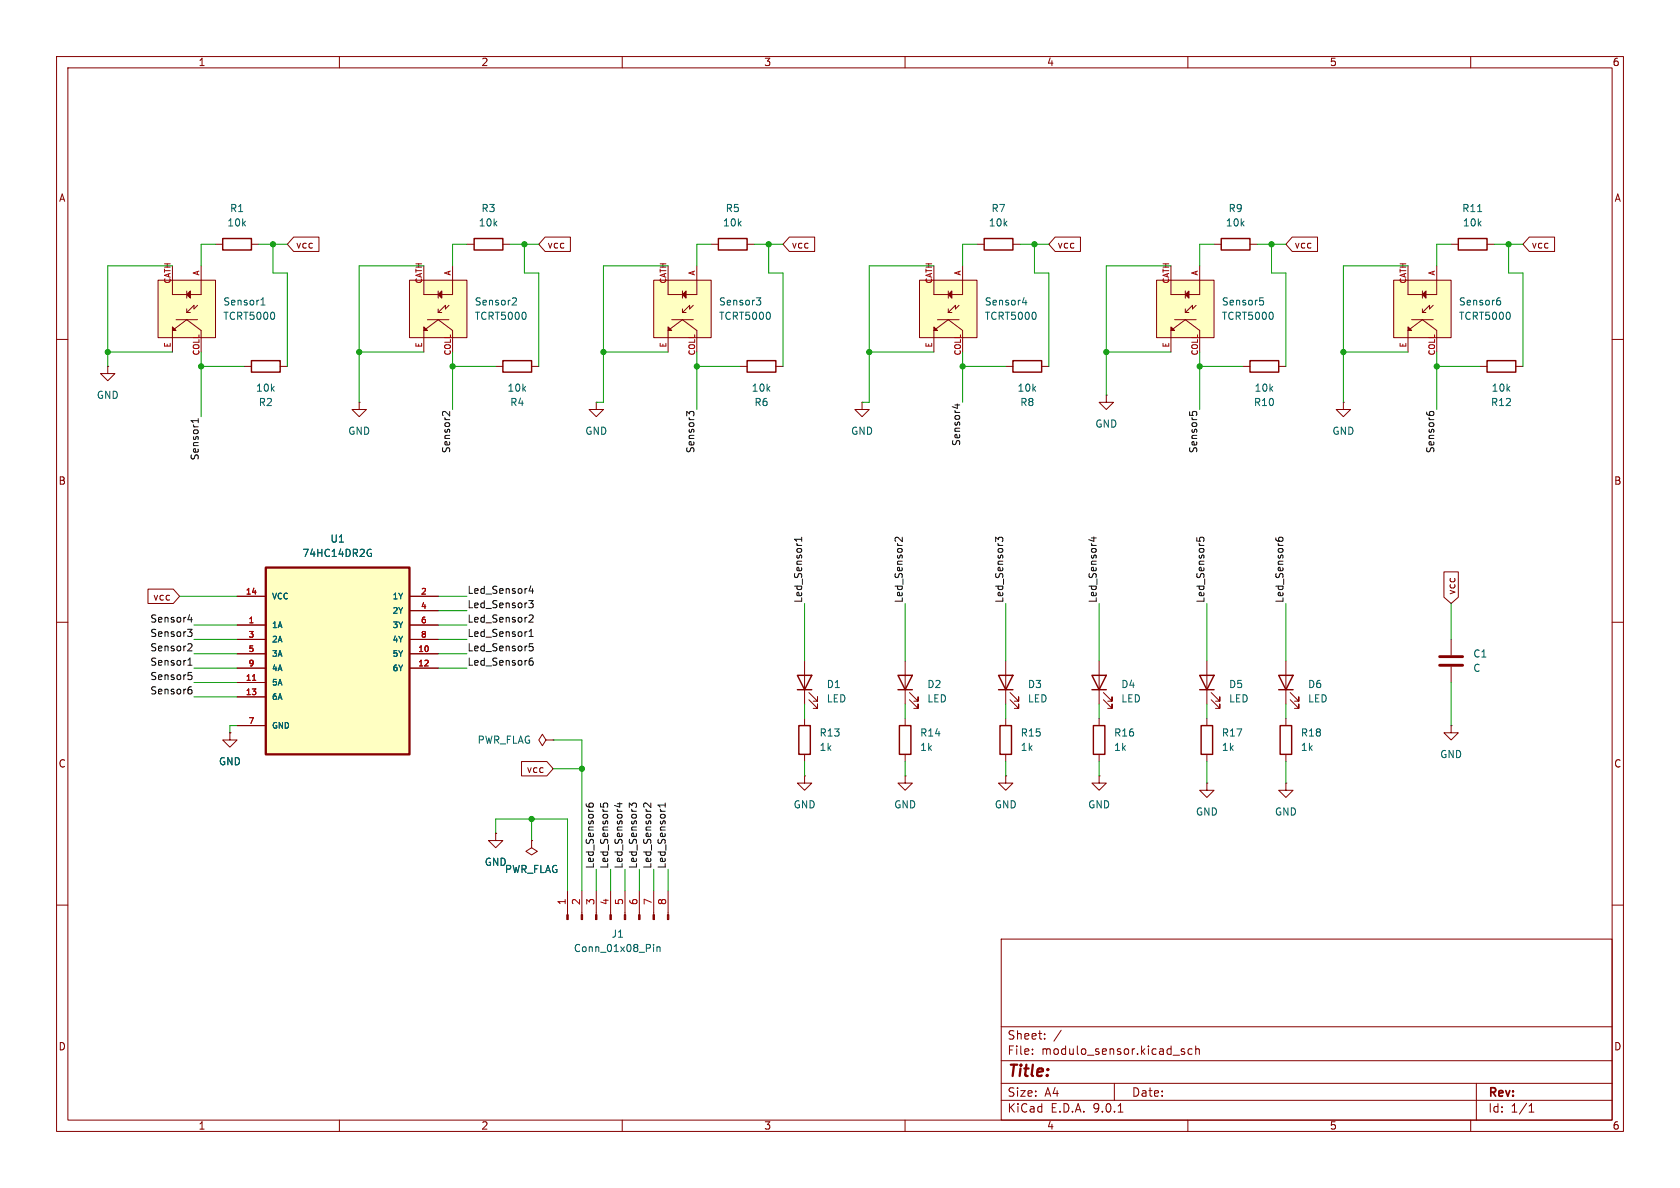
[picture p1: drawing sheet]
<svg xmlns="http://www.w3.org/2000/svg" width="297mm" height="210mm" viewBox="0 0 297 210" stroke-linecap="round" stroke-linejoin="round" font-family="sans-serif">
<g fill="none" stroke="#840000" stroke-width=".18">
<path d="M10 10h277v190h-277zM12 12h273v186h-273zM60 10v2M110 10v2M160 10v2M210 10v2M260 10v2M10 60h2M285 60h2M10 110h2M285 110h2M10 160h2"/>
<path d="M177 166h108v32h-108zM285 160h2M60 198v2M110 198v2M160 198v2M177 194.5h108M177 191.5h108M177 187.5h108M177 181.5h108M182.5 186.3v.1M182.5 185.5v.1M184.7 183.6v.1"/>
<path d="M184.7 182.8v.1M187.6 182.1l-1.3 2M197 191.5v3M197.7 196.6h.8M208.8 185.7l.7 .4-.3 .3-.4-.1M209.4 185.5l-.4-.1-.2 .2M210 198v2M210.7 185.5l-.4-.1-.3 .3v.4l.2 .2h.5M211.4 185.5l.2-.1 .4 .1v.9M211.4 184.9v1.5M260 198v2M261 191.5v6.5"/>
<path d="M270.3 196.6h.9M270.3 195.5l.4-.4v1.5"/>
</g>
<path d="M47 100.3h25.4v33.1h-25.4z" fill="#ffffc2"/>
<path d="M47 100.3h25.4v33.1h-25.4z" fill="none" stroke="#840000" stroke-width=".41"/>
<g fill="none" stroke="#840000" stroke-width=".18">
<path d="M105.4 71.1v1.3h1.3l-1.3 1.3-1.3-1.3h1.3M105.4 71.1h.1M41.9 105.4h5.1M41.9 110.5h5.1M41.9 113h5.1M41.9 115.6h5.1M41.9 118.1h5.1M72.4 105.4h5.1M72.4 110.5h5.1M72.4 113h5.1M72.4 115.6h5.1M72.4 118.1h5.1"/>
<path d="M72.4 108h5.1M41.9 120.7h5.1M41.9 123.2h5.1M41.9 128.3h5.1"/>
</g>
<path d="M44.6 120.3h.6" fill="none" stroke="#a90000" stroke-width=".18"/>
<path d="M65.1 97.2h.5M65.4 97.8h.3v.4l-.3 .2-.3-.1" fill="none" stroke="#006464" stroke-width=".18"/>
<path d="M246.4 49.5h10.1v10.2h-10.1z" fill="#ffffc2"/>
<g fill="none" stroke="#840000" stroke-width=".18">
<path d="M125.7 43.2h1.3M132.1 43.2h1.2M246.4 49.5h10.1v10.2h-10.1zM248.9 47v5.1h5.1v-5.1M249.6 56.5h3.8M251.5 51.4v1.3M251.5 54.6v.6M251.5 55.2h.6M253.4 54l-.7 .6v-.6l-1.2 1.2M43.2 64.8h1.2M49.5 64.8h1.3M248.9 62.2v-3.8l2.6-1.9 2.5 1.9v3.8"/>
<path d="M227.3 116.8v7.7M256.5 113v2.8M256.5 117.9v2.8M227.3 127v1.3M227.3 133.4v1.2M228.1 123.7l1.5 1.5v-.7v.7h-.7M228.1 122.4l1.5 1.6v-.8v.8h-.7M256.5 128.3v1.2h1.3l-1.3 1.3-1.2-1.3h1.2M256.5 128.3h.1"/>
</g>
<g fill="#840000" stroke="#840000" stroke-width=".18">
<path d="M252.1 51.4v1.3l-.6-.6z"/>
<path d="M248.9 57.8l.7 .6h-.7z"/>
</g>
<path d="M264.8 53.1h.3l.2 .3-.1 .4-.4 .1M264.9 52.6h.3" fill="none" stroke="#006464" stroke-width=".18"/>
<path d="M127 42.2h5.1v2h-5.1zM44.4 63.8h5.1v2h-5.1zM226.1 119.4h2.5l-1.3 2.5zM226.1 121.9h2.5M226.3 128.3h2v5.1h-2z" fill="none" stroke="#840000" stroke-width=".25"/>
<path d="M254.5 116.1h4.1M254.5 117.6h4.1" fill="none" stroke="#840000" stroke-width=".51"/>
<path d="M27.9 49.5h10.2v10.2h-10.2z" fill="#ffffc2"/>
<g fill="none" stroke="#840000" stroke-width=".18">
<path d="M27.9 49.5h10.2v10.2h-10.2zM30.5 47v5.1h5.1v-5.1M31.1 56.5h3.8M33 51.4v1.3M33 54.6v.6M33 55.2h.7M34.9 54l-.6 .6v-.6l-1.3 1.2M38.1 43.2h1.3M44.4 43.2h1.3M19 64.8v1.2h1.3l-1.3 1.3-1.2-1.3h1.2M19 64.8h.1M30.5 62.2v-3.8l2.5-1.9 2.6 1.9v3.8"/>
<path d="M63.5 71.1v1.3h1.3l-1.3 1.3-1.3-1.3h1.3M63.5 71.1h.1M130.8 64.8h1.3M137.2 64.8h1.2M195.6 69.9v1.2h1.2l-1.2 1.3-1.3-1.3h1.3M195.6 69.9h.1M261.6 64.8h1.3M268 64.8h1.2M213.4 116.8v7.7M214.1 123.7l1.5 1.5v-.7v.7h-.7M214.1 122.4l1.5 1.6v-.8v.8h-.7"/>
</g>
<g fill="#840000" stroke="#840000" stroke-width=".18">
<path d="M33.7 51.4v1.3l-.7-.6z"/>
<path d="M30.5 57.8l.6 .6h-.6z"/>
</g>
<path d="M46.1 53.9h.8M46.1 53l.4-.4v1.3" fill="none" stroke="#006464" stroke-width=".18"/>
<path d="M39.4 42.2h5v2h-5zM132.1 63.8h5.1v2h-5.1zM262.9 63.8h5.1v2h-5.1zM212.1 119.4h2.5l-1.2 2.5zM212.1 121.9h2.5" fill="none" stroke="#840000" stroke-width=".25"/>
<path d="M72.4 49.5h10.1v10.2h-10.1z" fill="#ffffc2"/>
<g fill="none" stroke="#840000" stroke-width=".18">
<path d="M72.4 49.5h10.1v10.2h-10.1zM74.9 47v5.1h5.1v-5.1M75.6 56.5h3.8M77.5 51.4v1.3M77.5 54.6v.6M77.5 55.2h.6M79.4 54l-.7 .6v-.6l-1.2 1.2M82.5 43.2h1.3M88.9 43.2h1.3M172.7 43.2h1.3M179.1 43.2h1.2M214.6 43.2h1.3"/>
<path d="M221 43.2h1.2M256.5 43.2h1.3M262.9 43.2h1.3M74.9 62.2v-3.8l2.6-1.9 2.5 1.9v3.8M87.6 64.8h1.3M94 64.8h1.2M152.4 71.1v1.3h1.3l-1.3 1.3-1.3-1.3h1.3M152.4 71.1h.1M177.8 64.8h1.3M184.1 64.8h1.3M219.7 64.8h1.3M226.1 64.8h1.2"/>
<path d="M237.5 71.1v1.3h1.3l-1.3 1.3-1.3-1.3h1.3M237.5 71.1h.1M142.2 116.8v7.7M160 116.8v7.7M177.8 116.8v7.7M194.3 116.8v7.7M40.6 129.5v1.3h1.3l-1.3 1.3-1.2-1.3h1.2M40.6 129.5h.1M96.5 130.8l-.6 1-.7-1 .7-1 .6 1h1.3M97.8 130.8h.1M142.2 137.2v1.2h1.3l-1.3 1.3-1.2-1.3h1.2M142.2 137.2h.1"/>
<path d="M142.2 127v1.3M142.2 133.4v1.2M143 123.7l1.5 1.5v-.7v.7h-.7M143 122.4l1.5 1.6v-.8v.8h-.7M160 137.2v1.2h1.3l-1.3 1.3-1.3-1.3h1.3M160 137.2h.1M160 127v1.3M160 133.4v1.2M160.8 123.7l1.5 1.5v-.7v.7h-.8M160.8 122.4l1.5 1.6v-.8v.8h-.8M177.8 137.2v1.2h1.3l-1.3 1.3-1.3-1.3h1.3M177.8 137.2h.1"/>
<path d="M177.8 127v1.3M177.8 133.4v1.2M178.6 123.7l1.5 1.5v-.7v.7h-.8M178.6 122.4l1.5 1.6v-.8v.8h-.8M194.3 137.2v1.2h1.3l-1.3 1.3-1.3-1.3h1.3M194.3 137.2h.1M194.3 127v1.3M194.3 133.4v1.2M195.1 123.7l1.5 1.5v-.7v.7h-.8M195.1 122.4l1.5 1.6v-.8v.8h-.8M87.6 147.3v1.3h1.3l-1.3 1.3-1.2-1.3h1.2M87.6 147.3h.1"/>
<path d="M94 148.6v1.3l1 .6-1 .6-1-.6 1-.6M94 148.6h.1M100.3 157.5v4.2M102.9 157.5v4.2M105.4 157.5v4.2M107.9 157.5v4.2M110.5 157.5v4.2M113 157.5v4.2M115.6 157.5v4.2M118.1 157.5v4.2"/>
</g>
<g fill="#840000" stroke="#840000" stroke-width=".18">
<path d="M78.1 51.4v1.3l-.6-.6z"/>
<path d="M74.9 57.8l.7 .6h-.7z"/>
<path d="M100.2 161.7h.3v.9h-.3z"/>
<path d="M102.7 161.7h.3v.9h-.3z"/>
<path d="M105.3 161.7h.2v.9h-.2z"/>
<path d="M107.8 161.7h.3v.9h-.3z"/>
<path d="M110.4 161.7h.2v.9h-.2z"/>
<path d="M112.9 161.7h.3v.9h-.3z"/>
<path d="M115.4 161.7h.3v.9h-.3z"/>
<path d="M118 161.7h.2v.9h-.2z"/>
</g>
<path d="M261.2 37.4h.8M90.8 52.6l.4 .1 .1 .3-.8 .9h.8M115.5 166.9v.2M115.5 167.4v.8M116.1 167.4v.8M116.1 167.5l.2-.1h.3l.1 .8" fill="none" stroke="#006464" stroke-width=".18"/>
<g fill="none" stroke="#840000" stroke-width=".25">
<path d="M83.8 42.2h5.1v2h-5.1zM174 42.2h5.1v2h-5.1zM215.9 42.2h5.1v2h-5.1zM257.8 42.2h5.1v2h-5.1zM88.9 63.8h5.1v2h-5.1zM179.1 63.8h5v2h-5zM221 63.8h5.1v2h-5.1zM141 119.4h2.5l-1.3 2.5zM158.7 119.4h2.6l-1.3 2.5zM176.5 119.4h2.6l-1.3 2.5zM193 119.4h2.6l-1.3 2.5zM141 121.9h2.5"/>
<path d="M141.2 128.3h2.1v5.1h-2.1zM158.7 121.9h2.6M159 128.3h2v5.1h-2zM176.5 121.9h2.6M176.8 128.3h2v5.1h-2zM193 121.9h2.6M193.3 128.3h2v5.1h-2z"/>
</g>
<path d="M204.5 49.5h10.1v10.2h-10.1z" fill="#ffffc2"/>
<path d="M204.5 49.5h10.1v10.2h-10.1zM207 47v5.1h5.1v-5.1M207.6 56.5h3.9M209.5 51.4v1.3M209.5 54.6v.6M209.5 55.2h.7M211.5 54l-.7 .6v-.6l-1.3 1.2M207 62.2v-3.8l2.5-1.9 2.6 1.9v3.8" fill="none" stroke="#840000" stroke-width=".18"/>
<g fill="#840000" stroke="#840000" stroke-width=".18">
<path d="M210.2 51.4v1.3l-.7-.6z"/>
<path d="M207 57.8l.6 .6h-.6z"/>
</g>
<path d="M222.7 52.6h.6M222.8 53.1h.3l.3 .3-.1 .5h-.5" fill="none" stroke="#006464" stroke-width=".18"/>
<path d="M115.6 49.5h10.1v10.2h-10.1z" fill="#ffffc2"/>
<path d="M115.6 49.5h10.1v10.2h-10.1zM118.1 47v5.1h5.1v-5.1M118.7 56.5h3.9M120.6 51.4v1.3M120.6 54.6v.6M120.6 55.2h.7M122.6 54l-.7 .6v-.6l-1.3 1.2M118.1 62.2v-3.8l2.5-1.9 2.6 1.9v3.8" fill="none" stroke="#840000" stroke-width=".18"/>
<g fill="#840000" stroke="#840000" stroke-width=".18">
<path d="M121.3 51.4v1.3l-.7-.6z"/>
<path d="M118.1 57.8l.6 .6h-.6z"/>
</g>
<path d="M133.7 52.6h.8l-.4 .5 .3 .2 .1 .4-.3 .2h-.3" fill="none" stroke="#006464" stroke-width=".18"/>
<path d="M162.6 49.5h10.1v10.2h-10.1z" fill="#ffffc2"/>
<g fill="none" stroke="#840000" stroke-width=".18">
<path d="M51.9 41.9h4.5v2.6h-4.5l-1.1-1.3zM96.4 41.9h4.4v2.6h-4.4l-1.2-1.3zM139.5 41.9h4.5v2.6h-4.5l-1.1-1.3zM162.6 49.5h10.1v10.2h-10.1zM165.1 47v5.1h5.1v-5.1M165.7 56.5h3.8M167.6 51.4v1.3M167.6 54.6v.6M167.6 55.2h.7M169.5 54l-.6 .6v-.6l-1.3 1.2M186.5 41.9h4.5v2.6h-4.5l-1.1-1.3zM228.4 41.9h4.5v2.6h-4.5l-1.1-1.3z"/>
<path d="M270.4 41.9h4.4v2.6h-4.4l-1.2-1.3zM165.1 62.2v-3.8l2.5-1.9 2.6 1.9v3.8M26.2 104.1h4.4l1.1 1.3-1.1 1.3h-4.4zM41.9 105.4h5.1M41.9 110.5h5.1M41.9 113h5.1M41.9 115.6h5.1M41.9 118.1h5.1M72.4 105.4h5.1M72.4 110.5h5.1M72.4 113h5.1M72.4 115.6h5.1"/>
<path d="M72.4 118.1h5.1M72.4 108h5.1M255.3 101.1h2.5v4.5l-1.3 1.1-1.2-1.1zM40.6 129.5h.1M41.9 120.7h5.1M41.9 123.2h5.1M41.9 128.3h5.1M92.2 134.6h4.5l1.1 1.3-1.1 1.3h-4.5zM213.4 138.4v1.3h1.2l-1.2 1.3-1.3-1.3h1.3M213.4 138.4h.1M213.4 127v1.3M213.4 133.4v1.2"/>
<path d="M227.3 138.4v1.3h1.3l-1.3 1.3-1.2-1.3h1.2M227.3 138.4h.1M87.6 147.3h.1M94 148.6h.1"/>
</g>
<g fill="#840000" stroke="#840000" stroke-width=".18">
<path d="M168.3 51.4v1.3l-.7-.6z"/>
<path d="M165.1 57.8l.6 .6h-.6z"/>
</g>
<path d="M180.8 53.5h.7M181.4 53.1v.8M65.1 97.2h.5M65.4 97.8h.3v.4l-.3 .2-.3-.1" fill="none" stroke="#006464" stroke-width=".18"/>
<path d="M212.3 128.3h2.1v5.1h-2.1z" fill="none" stroke="#840000" stroke-width=".25"/>
<g fill="none" stroke="#0f0f0f" stroke-width=".18">
<path d="M35 74v.7M35 74.4h-1.2l.3 .3M79.5 72.7v.8l-.9-.8-.3 .2-.1 .4M122.7 73.3v-.3l-.3-.3-.4 .1-.1 .4-.5-.5v.8M168.8 71.6h.9M169.2 71.4v.8M210.3 72.8v.6M210.8 73.3v-.3l.2-.3 .5 .1 .1 .5M252.2 72.9v.2M252.7 73.2v-.2l.2-.3 .5 .1 .1 .4M141.7 95v.7M141.7 95.3h-1.2l.3 .4"/>
<path d="M159.5 95v.8l-.9-.8-.4 .2 .1 .4M177.2 95.7l.1-.5-.1-.2h-.6l-.1 .4-.5-.4v.8M193 95.1h.8M193.4 94.9v.8l-.9-.3M211.6 95v.6M212.1 95.6v-.4l.2-.2 .5 .1v.5M225.5 95.1l.1 .4 .2 .1M226.2 95.6l-.2-.4 .3-.2 .5 .1v.4l-.1 .1M33.2 111.2h.7l-.4 .5 .4 .2v.4l-.2 .2h-.4M33.2 117.6h.7M33.2 116.7l.4-.4v1.3M33.2 109.6h.8"/>
<path d="M33.3 118.9h.6M33.4 119.4h.3l.2 .2-.1 .5h-.4M33.4 113.8h.4l.1 .4-.7 .9h.7M33.8 109.1v.9M93.5 106.2h.8l-.5 .5 .4 .1v.5l-.2 .1h-.5M93.5 112.5h.8M93.5 111.6l.4-.4v1.3M93.6 116.9l.4-.1 .3 .3-.2 .4-.3 .1-.2-.1M93.6 108.8l.4-.1 .3 .4-.8 .9h.8M93.6 114.3h.4l.3 .2-.2 .5h-.5M93.6 113.8h.6M93.8 103.6l-.3 .9h.8"/>
<path d="M94.1 116.3l-.3 .1-.2 .2M94.1 104.1v.8M33.5 121.9h.2l.2 .2v.5l-.4 .1M33.6 121.4h.2M103.6 142.1l.1 .3 .2 .2M104.2 142.6l-.1-.4 .3-.2 .4 .1 .1 .3-.1 .2M106.2 142v.6M106.7 142.6v-.4l.2-.2 .5 .1v.5M109.1 142.1h.9M109.6 141.9v.8l-1-.3M112.5 142.7v-.5l-.1-.2h-.5l-.2 .4-.5-.4v.7M115.1 142v.7l-.9-.7-.4 .2v.4"/>
<path d="M117.6 142v.7M117.6 142.3h-1.3l.4 .4"/>
</g>
<g fill="none" stroke="#009600" stroke-width=".18">
<path d="M30.5 47h-11.5v17.8M38.1 43.2h-2.5v3.8M45.7 43.2h5.1M48.3 43.2v5.1h2.5v16.5M74.9 47h-11.4v24.1M82.5 43.2h-2.5v3.8M90.2 43.2h5M92.7 43.2v5.1h2.5v16.5M118.1 47h-11.4v24.1h-1.3M125.7 43.2h-2.5v3.8M133.3 43.2h5.1M135.9 43.2v5.1h2.5v16.5"/>
<path d="M165.1 47h-11.4v24.1h-1.3M172.7 43.2h-2.5v3.8M180.3 43.2h5.1M182.9 43.2v5.1h2.5v16.5M207 47h-11.4v22.9M214.6 43.2h-2.5v3.8M222.2 43.2h5.1M224.8 43.2v5.1h2.5v16.5M248.9 47h-11.4v24.1M256.5 43.2h-2.5v3.8M264.2 43.2h5M266.7 43.2v5.1h2.5v16.5"/>
<path d="M19 62.2h11.5M35.6 64.8h7.6M35.6 62.2v11.5M63.5 62.2h11.4M80 62.2v10.2M80 64.8h7.6M106.7 62.2h11.4M123.2 62.2v10.2M123.2 64.8h7.6M153.7 62.2h11.4M170.2 64.8h7.6M170.2 62.2v8.9"/>
<path d="M195.6 62.2h11.4M212.1 64.8h7.6M212.1 62.2v10.2M237.5 62.2h11.4M254 64.8h7.6M254 62.2v10.2M31.7 105.4h10.2M34.3 118.1h7.6M34.3 115.6h7.6M34.3 110.5h7.6M34.3 113h7.6M77.5 105.4h5"/>
<path d="M77.5 118.1h5M77.5 115.6h5M77.5 110.5h5M77.5 113h5M77.5 108h5M142.2 106.7v10.1M160 106.7v10.1M177.8 106.7v10.1M194.3 106.7v10.1M213.4 106.7v10.1M227.3 106.7v10.1M256.5 106.7v6.3"/>
<path d="M34.3 123.2h7.6M34.3 120.7h7.6M41.9 128.3h-1.3v1.2M97.8 130.8h5.1v26.7M97.8 135.9h5.1M142.2 124.5v2.5M142.2 134.6v2.6M160 124.5v2.5M160 134.6v2.6M177.8 124.5v2.5M177.8 134.6v2.6M194.3 124.5v2.5"/>
<path d="M194.3 134.6v2.6M213.4 124.5v2.5M213.4 134.6v3.8M227.3 124.5v2.5M227.3 134.6v3.8M256.5 120.7v7.6M87.6 147.3v-2.5h12.7v12.7M94 144.8v3.8M105.4 153.7v3.8M107.9 153.7v3.8M110.5 153.7v3.8M113 153.7v3.8"/>
<path d="M115.6 153.7v3.8M118.1 153.7v3.8"/>
</g>
<path d="M44.6 120.3h.6" fill="none" stroke="#a90000" stroke-width=".18"/>
<g fill="#009600" stroke="#009600" stroke-width=".18">
<circle cx="266.7" cy="43.2" r=".46"/>
<circle cx="237.5" cy="62.2" r=".46"/>
<circle cx="212.1" cy="64.8" r=".46"/>
<circle cx="224.8" cy="43.2" r=".46"/>
<circle cx="254" cy="64.8" r=".46"/>
<circle cx="102.9" cy="135.9" r=".46"/>
<circle cx="94" cy="144.8" r=".46"/>
<circle cx="19" cy="62.2" r=".46"/>
<circle cx="48.3" cy="43.2" r=".46"/>
<circle cx="63.5" cy="62.2" r=".46"/>
<circle cx="35.6" cy="64.8" r=".46"/>
<circle cx="195.6" cy="62.2" r=".46"/>
<circle cx="153.7" cy="62.2" r=".46"/>
<circle cx="170.2" cy="64.8" r=".46"/>
<circle cx="182.9" cy="43.2" r=".46"/>
<circle cx="92.7" cy="43.2" r=".46"/>
<circle cx="106.7" cy="62.2" r=".46"/>
<circle cx="80" cy="64.8" r=".46"/>
<circle cx="135.9" cy="43.2" r=".46"/>
<circle cx="123.2" cy="64.8" r=".46"/>
</g>
<text font-size="2.8" fill="#840000" x="178" y="190.9">Title:</text>
<g font-size="2.1" fill="#840000">
<text x="178" y="184">Sheet:</text>
<text x="178" y="186.7">File:</text>
<text x="184.1" y="186.7">modulo_sensor.kicad_sch</text>
<text x="178" y="196.9">KiCad</text>
<text x="178" y="194.1">Size:</text>
<text x="184.7" y="194.1">A4</text>
<text x="185.7" y="196.9">E.D.A.</text>
<text x="193.3" y="196.9">9.0.1</text>
<text x="200" y="194.1">Date:</text>
<text x="263" y="194.3">Rev:</text>
<text x="263" y="196.9">Id:</text>
<text x="267.1" y="196.9">1/1</text>
</g>
<g font-size="1.8" fill="#840000">
<text x="35" y="11.9">1</text>
<text x="85" y="11.9">2</text>
<text x="135" y="11.9">3</text>
<text x="185" y="11.9">4</text>
<text x="235" y="11.9">5</text>
<text x="285" y="11.9">6</text>
<text x="10.3" y="35.9">A</text>
<text x="285.3" y="35.9">A</text>
<text x="52.2" y="44.1">vcc</text>
<text x="96.7" y="44.1">vcc</text>
<text x="139.9" y="44.1">vcc</text>
<text x="186.8" y="44.1">vcc</text>
<text x="228.8" y="44.1">vcc</text>
<text x="270.7" y="44.1">vcc</text>
<text x="10.3" y="85.9">B</text>
<text x="285.3" y="85.9">B</text>
<text x="27" y="106.4">vcc</text>
<text x="257.5" y="105.3" transform="rotate(-90 257.5 105.3)">vcc</text>
<text x="10.3" y="135.9">C</text>
<text x="93" y="136.8">vcc</text>
<text x="285.3" y="135.9">C</text>
<text x="10.3" y="185.9">D</text>
<text x="285.3" y="185.9">D</text>
<text x="35" y="199.9">1</text>
<text x="85" y="199.9">2</text>
<text x="135" y="199.9">3</text>
<text x="185" y="199.9">4</text>
<text x="235" y="199.9">5</text>
<text x="285" y="199.9">6</text>
</g>
<g font-size="1.8" fill="#006464">
<text x="40.1" y="40.2">10k</text>
<text x="40.6" y="37.7">R1</text>
<text x="84.5" y="40.2">10k</text>
<text x="85" y="37.7">R3</text>
<text x="127.7" y="40.2">10k</text>
<text x="128.2" y="37.7">R5</text>
<text x="174.7" y="40.2">10k</text>
<text x="175.2" y="37.7">R7</text>
<text x="216.6" y="40.2">10k</text>
<text x="217.1" y="37.7">R9</text>
<text x="258.4" y="37.7">R11</text>
<text x="258.5" y="40.2">10k</text>
<text x="39.4" y="54.2">Sensor1</text>
<text x="39.4" y="56.7">TCRT5000</text>
<text x="83.8" y="54.2">Sensor2</text>
<text x="83.8" y="56.7">TCRT5000</text>
<text x="127" y="54.2">Sensor3</text>
<text x="127" y="56.7">TCRT5000</text>
<text x="174" y="54.2">Sensor4</text>
<text x="174" y="56.7">TCRT5000</text>
<text x="215.9" y="54.2">Sensor5</text>
<text x="215.9" y="56.7">TCRT5000</text>
<text x="257.8" y="54.2">Sensor6</text>
<text x="257.8" y="56.7">TCRT5000</text>
<text x="17" y="70.7">GND</text>
<text x="45.2" y="69.4">10k</text>
<text x="45.6" y="72">R2</text>
<text x="89.6" y="69.4">10k</text>
<text x="90.1" y="72">R4</text>
<text x="132.8" y="69.4">10k</text>
<text x="133.3" y="72">R6</text>
<text x="179.8" y="69.4">10k</text>
<text x="180.3" y="72">R8</text>
<text x="221.6" y="72">R10</text>
<text x="221.7" y="69.4">10k</text>
<text x="263.5" y="72">R12</text>
<text x="263.6" y="69.4">10k</text>
<text x="61.5" y="77.1">GND</text>
<text x="103.4" y="77.1">GND</text>
<text x="150.4" y="77.1">GND</text>
<text x="193.5" y="75.8">GND</text>
<text x="235.5" y="77.1">GND</text>
<text x="53.4" y="98.7">74HC14DR2G</text>
<text x="58.3" y="96.1">U1</text>
<text x="260.4" y="116.4">C1</text>
<text x="260.4" y="119">C</text>
<text x="146.1" y="121.8">D1</text>
<text x="146.1" y="124.4">LED</text>
<text x="163.8" y="121.8">D2</text>
<text x="163.8" y="124.4">LED</text>
<text x="181.6" y="121.8">D3</text>
<text x="181.6" y="124.4">LED</text>
<text x="198.1" y="121.8">D4</text>
<text x="198.1" y="124.4">LED</text>
<text x="217.2" y="121.8">D5</text>
<text x="217.2" y="124.4">LED</text>
<text x="231.1" y="121.8">D6</text>
<text x="231.1" y="124.4">LED</text>
<text x="84.3" y="131.7">PWR_FLAG</text>
<text x="144.8" y="130.4">R13</text>
<text x="162.6" y="130.4">R14</text>
<text x="180.3" y="130.4">R15</text>
<text x="196.9" y="130.4">R16</text>
<text x="215.9" y="130.4">R17</text>
<text x="229.9" y="130.4">R18</text>
<text x="38.6" y="135.5">GND</text>
<text x="144.8" y="132.9">1k</text>
<text x="162.6" y="132.9">1k</text>
<text x="180.3" y="132.9">1k</text>
<text x="196.9" y="132.9">1k</text>
<text x="215.9" y="132.9">1k</text>
<text x="229.9" y="132.9">1k</text>
<text x="254.5" y="134.2">GND</text>
<text x="140.2" y="143.1">GND</text>
<text x="158" y="143.1">GND</text>
<text x="175.8" y="143.1">GND</text>
<text x="192.3" y="143.1">GND</text>
<text x="211.3" y="144.4">GND</text>
<text x="225.3" y="144.4">GND</text>
<text x="85.6" y="153.3">GND</text>
<text x="89.2" y="154.5">PWR_FLAG</text>
<text x="108" y="166">J1</text>
<text x="101.3" y="168.5">Conn_01x08_Pin</text>
</g>
<g font-size="1.8" fill="#0f0f0f">
<text x="35.2" y="81.5" transform="rotate(-90 35.2 81.5)">Sensor1</text>
<text x="79.7" y="80.2" transform="rotate(-90 79.7 80.2)">Sensor2</text>
<text x="122.8" y="80.2" transform="rotate(-90 122.8 80.2)">Sensor3</text>
<text x="169.8" y="78.9" transform="rotate(-90 169.8 78.9)">Sensor4</text>
<text x="211.7" y="80.2" transform="rotate(-90 211.7 80.2)">Sensor5</text>
<text x="253.7" y="80.2" transform="rotate(-90 253.7 80.2)">Sensor6</text>
<text x="82.5" y="107.6">Led_Sensor3</text>
<text x="82.5" y="105.1">Led_Sensor4</text>
<text x="141.9" y="106.7" transform="rotate(-90 141.9 106.7)">Led_Sensor1</text>
<text x="159.7" y="106.7" transform="rotate(-90 159.7 106.7)">Led_Sensor2</text>
<text x="177.5" y="106.7" transform="rotate(-90 177.5 106.7)">Led_Sensor3</text>
<text x="194" y="106.7" transform="rotate(-90 194 106.7)">Led_Sensor4</text>
<text x="213" y="106.7" transform="rotate(-90 213 106.7)">Led_Sensor5</text>
<text x="227" y="106.7" transform="rotate(-90 227 106.7)">Led_Sensor6</text>
<text x="26.5" y="110.1">Sensor4</text>
<text x="26.5" y="112.7">Sensor3</text>
<text x="82.5" y="110.1">Led_Sensor2</text>
<text x="82.5" y="112.7">Led_Sensor1</text>
<text x="26.5" y="117.8">Sensor1</text>
<text x="26.5" y="115.2">Sensor2</text>
<text x="82.5" y="117.8">Led_Sensor6</text>
<text x="82.5" y="115.2">Led_Sensor5</text>
<text x="26.5" y="120.3">Sensor5</text>
<text x="26.5" y="122.8">Sensor6</text>
<text x="105.1" y="153.7" transform="rotate(-90 105.1 153.7)">Led_Sensor6</text>
<text x="107.6" y="153.7" transform="rotate(-90 107.6 153.7)">Led_Sensor5</text>
<text x="110.1" y="153.7" transform="rotate(-90 110.1 153.7)">Led_Sensor4</text>
<text x="112.7" y="153.7" transform="rotate(-90 112.7 153.7)">Led_Sensor3</text>
<text x="115.2" y="153.7" transform="rotate(-90 115.2 153.7)">Led_Sensor2</text>
<text x="117.8" y="153.7" transform="rotate(-90 117.8 153.7)">Led_Sensor1</text>
</g>
<g font-size="1.8" fill="#a90000">
<text x="100.1" y="160.1" transform="rotate(-90 100.1 160.1)">1</text>
<text x="102.6" y="160.1" transform="rotate(-90 102.6 160.1)">2</text>
<text x="105.2" y="160.1" transform="rotate(-90 105.2 160.1)">3</text>
<text x="107.7" y="160.1" transform="rotate(-90 107.7 160.1)">4</text>
<text x="110.2" y="160.1" transform="rotate(-90 110.2 160.1)">5</text>
<text x="112.8" y="160.1" transform="rotate(-90 112.8 160.1)">6</text>
<text x="115.3" y="160.1" transform="rotate(-90 115.3 160.1)">7</text>
<text x="117.9" y="160.1" transform="rotate(-90 117.9 160.1)">8</text>
</g>
<g font-size="1.4" fill="#a90000">
<text x="30.2" y="50.2" transform="rotate(-90 30.2 50.2)">CATH</text>
<text x="35.3" y="48.8" transform="rotate(-90 35.3 48.8)">A</text>
<text x="74.7" y="50.2" transform="rotate(-90 74.7 50.2)">CATH</text>
<text x="79.8" y="48.8" transform="rotate(-90 79.8 48.8)">A</text>
<text x="117.9" y="50.2" transform="rotate(-90 117.9 50.2)">CATH</text>
<text x="122.9" y="48.8" transform="rotate(-90 122.9 48.8)">A</text>
<text x="164.8" y="50.2" transform="rotate(-90 164.8 50.2)">CATH</text>
<text x="169.9" y="48.8" transform="rotate(-90 169.9 48.8)">A</text>
<text x="206.8" y="50.2" transform="rotate(-90 206.8 50.2)">CATH</text>
<text x="211.8" y="48.8" transform="rotate(-90 211.8 48.8)">A</text>
<text x="248.7" y="50.2" transform="rotate(-90 248.7 50.2)">CATH</text>
<text x="253.7" y="48.8" transform="rotate(-90 253.7 48.8)">A</text>
<text x="30.2" y="61.5" transform="rotate(-90 30.2 61.5)">E</text>
<text x="35.3" y="62.9" transform="rotate(-90 35.3 62.9)">COLL</text>
<text x="74.7" y="61.5" transform="rotate(-90 74.7 61.5)">E</text>
<text x="79.8" y="62.9" transform="rotate(-90 79.8 62.9)">COLL</text>
<text x="117.9" y="61.5" transform="rotate(-90 117.9 61.5)">E</text>
<text x="122.9" y="62.9" transform="rotate(-90 122.9 62.9)">COLL</text>
<text x="164.8" y="61.5" transform="rotate(-90 164.8 61.5)">E</text>
<text x="169.9" y="62.9" transform="rotate(-90 169.9 62.9)">COLL</text>
<text x="206.8" y="61.5" transform="rotate(-90 206.8 61.5)">E</text>
<text x="211.8" y="62.9" transform="rotate(-90 211.8 62.9)">COLL</text>
<text x="248.7" y="61.5" transform="rotate(-90 248.7 61.5)">E</text>
<text x="253.7" y="62.9" transform="rotate(-90 253.7 62.9)">COLL</text>
<text x="43.4" y="105.2">14</text>
<text x="74.3" y="105.2">2</text>
<text x="74.3" y="107.7">4</text>
<text x="43.8" y="110.2">1</text>
<text x="43.8" y="112.8">3</text>
<text x="74.3" y="110.2">6</text>
<text x="74.3" y="112.8">8</text>
<text x="43.8" y="115.3">5</text>
<text x="43.8" y="117.9">9</text>
<text x="73.8" y="115.3">10</text>
<text x="73.8" y="117.9">12</text>
<text x="43.4" y="120.4">11</text>
<text x="43.4" y="122.9">13</text>
<text x="43.8" y="128">7</text>
</g>
<g font-size="1.4" fill="#006464">
<text x="48" y="106.1">VCC</text>
<text x="69.3" y="106.1">1Y</text>
<text x="48" y="111.2">1A</text>
<text x="48" y="113.8">2A</text>
<text x="69.3" y="108.7">2Y</text>
<text x="69.3" y="111.2">3Y</text>
<text x="69.3" y="113.8">4Y</text>
<text x="48" y="116.3">3A</text>
<text x="48" y="118.8">4A</text>
<text x="69.3" y="116.3">5Y</text>
<text x="69.3" y="118.8">6Y</text>
<text x="48" y="121.4">5A</text>
<text x="48" y="123.9">6A</text>
<text x="48" y="129">GND</text>
</g>
</svg>
